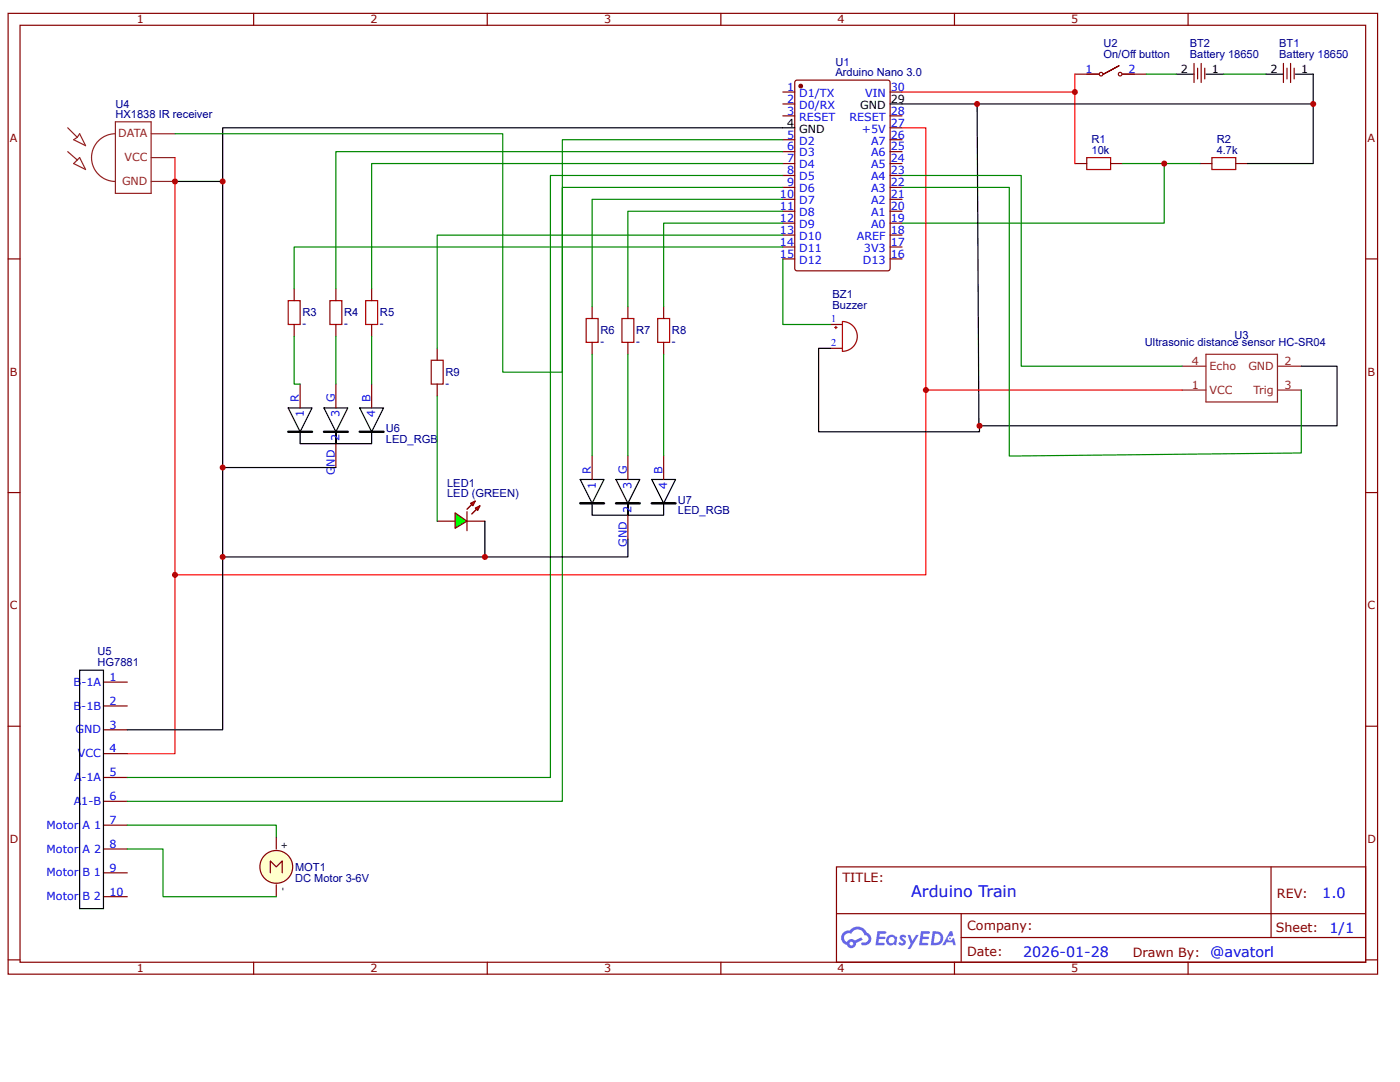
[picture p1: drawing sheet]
<svg xmlns="http://www.w3.org/2000/svg" width="279mm" height="216mm" viewBox="0 0 279 216" stroke-linecap="round" stroke-linejoin="round" font-family="sans-serif">
<g fill="none" stroke="#800" stroke-width=".24">
<path d="M1.6 2.7h273.3v191.7h-273.3zM4 5h268.5v187h-268.5zM50.6 2.7v2.3M97.2 2.7v2.3M143.9 2.7v2.3M190.5 2.7v2.3M237.1 2.7v2.3M1.6 51.7h2.4M272.5 51.7h2.4M1.6 98.3h2.4M272.5 98.3h2.4M1.6 144.9h2.4"/>
<path d="M272.5 144.9h2.4M166.9 173h105.6v19h-105.6zM253.7 173v14.1M1.6 191.5h2.4M50.6 192v2.4M97.2 192v2.4M143.9 192v2.4M167 182.3h105.5M190.5 192v2.4M191.8 187.1h80.7M191.8 182.3v9.5M237.1 192v2.4"/>
<path d="M272.5 191.5h2.4"/>
</g>
<g fill="#58f">
<path d="M179.7 186.7l.5-.2 .4 .1 .3 .2-.3 .4a.31 .31 0 0 0-.2-.2 .31 .31 0 0 0-.4 .1l.1 .1a.8 .8 0 0 1 .6 .6 .8 .8 0 0 1-.2 .8l-.7 .1-.5-.4 .3-.4 .5 .3 .2-.2a1.11 1.11 0 0 1-.7-1.2z"/>
<path d="M181.1 186.5h.5l.5 1.3 .7-1.3h.6l-1.7 2.9h-.6l.6-1.1z"/>
<path d="M175.1 185.8l1.7 .1 .1 .2-.2 .2h-1.1l-.1 .6h1l.2 .2-.2 .3h-1.1l-.1 .7h1l.2 .1v.3l-1.8 .1z"/>
<path d="M183.8 185.8l1.7 .1 .1 .2-.2 .2h-1.1l-.1 .6h1l.2 .2-.2 .3h-1.1l-.1 .7h1l.2 .1v.3l-1.8 .1z"/>
<path d="M189.6 185.8h.4l.3 .9-.4 .2a.46 .46 0 0 0-.7 .2 .46 .46 0 0 0 .3 .6 .46 .46 0 0 0 .6-.4l.3-.2 .4 1.5h-.6l-.1-.6h-1.2l-.3 .6h-.6z"/>
<path d="M186.1 185.8l-.4 2.8h.9a1.42 1.42 0 0 0 1.7-1.4 1.42 1.42 0 0 0-1.7-1.4zM186.6 186.3a.96 .96 0 0 1 1.1 1.1 .96 .96 0 0 1-1.3 .7z"/>
<path d="M177.2 186.8a1.04 1.04 0 0 0-.2 1.4 1.04 1.04 0 0 0 1.4 .3l.5 .1 .2-1.5-.4-.2a.94 .94 0 0 0-1.5-.1zM177.3 187.6a.62 .62 0 0 1 1.2 0 .62 .62 0 0 1-1.2 0z"/>
<path d="M168.3 186.1a1.48 1.48 0 0 0 .7 2.5 .95 .95 0 0 0 1.1 .6 .95 .95 0 0 0 .7-1l1.4-.7-.3-.5-1.3 .7a.96 .96 0 0 0-1.6 .3 .93 .93 0 0 1-.4-1.3 .93 .93 0 0 1 1.3-.4 1.4 1.4 0 0 1 1.4-.8 1.4 1.4 0 0 1 1.3 1.1 .77 .77 0 0 1 .7 1 .77 .77 0 0 1-1.2 .4l-.2 .2v.3a1.31 1.31 0 0 0 1.8-.6 1.31 1.31 0 0 0-.7-1.8 2.06 2.06 0 0 0-3.5-.5l-.7 .1zM169.5 188.3a.4 .4 0 0 1 .8 0 .4 .4 0 0 1-.8 0z"/>
<circle cx="189.6" cy="187.2" r=".18"/>
</g>
<path d="M158.7 16.1l.4-.1h18.1l.4 .3v37.3l-.3 .4h-18.2l-.5-.2v-37.3z" fill="none" stroke="#800" stroke-width=".24"/>
<circle cx="159.8" cy="17.2" r=".36" fill="#800"/>
<g fill="none" stroke="#800" stroke-width=".24">
<path d="M156.2 18.4h2.4M177.6 18.4h2.4M214.5 14.8h4.8M223.3 13.1l-3.1 1.7 3.1-1.7M224 14.8h4.8M238.3 12.7v3.8M239 13.6v2.1M239.7 12.7v3.8M240.4 13.6v2.1M256.1 12.7v3.8M256.8 13.6v2.1M257.6 12.7v3.8"/>
<path d="M258.3 13.6v2.1M156.2 20.7h2.4M156.2 23.1h2.4M156.2 27.9h2.4M156.2 30.3h2.4M156.2 32.6h2.4M156.2 35h2.4M156.2 37.4h2.4M156.2 39.8h2.4M177.6 23.1h2.4M177.6 27.9h2.4M177.6 30.3h2.4"/>
<path d="M177.6 32.6h2.4M177.6 35h2.4M177.6 37.4h2.4M177.6 39.8h2.4M177.6 25.5h2.4M214.5 32.6h2.4M221.6 32.6h2.4M239.5 32.6h2.4M246.6 32.6h2.4M156.2 42.2h2.4M156.2 44.5h2.4M156.2 46.9h2.4"/>
<path d="M156.2 49.3h2.4M156.2 51.7h2.4M177.6 42.2h2.4M177.6 44.5h2.4M177.6 46.9h2.4M177.6 49.3h2.4M177.6 51.7h2.4M20.6 136.1h4.8M20.6 140.9h4.8M20.6 145.6h4.8M20.6 150.4h4.8M20.6 155.1h4.8"/>
<path d="M20.6 159.9h4.8M20.6 164.7h4.8M20.6 169.4h4.8M20.6 174.2h4.8M20.6 178.9h4.8M55.1 167v2.4M55.1 176.5v2.4"/>
<circle cx="159.8" cy="17.2" r=".36"/>
<circle cx="219.7" cy="14.8" r=".36"/>
<circle cx="223.5" cy="14.8" r=".36"/>
</g>
<path d="M234.7 14.8h3.6M240.7 14.8h3.5M252.6 14.8h3.5M258.5 14.8h3.6v5.9h-84.5M158.6 25.5h-114.2v10.7h-9.5M195 20.7l.4 64.3h71.4v-11.9h-7.1M262.1 20.7v11.9h-13.1M15.9 133.7h4.7v47.6h-4.7z" fill="none" stroke="#000" stroke-width=".24"/>
<path d="M228.8 14.8h5.9M244.2 14.8h8.4M34.9 26.7h65.4v47.6h11.9v-46.4h44M156.2 35h-46.4v120.1h-84.4M156.2 37.4h-44v122.5h-86.8M224 32.6h15.5M232.3 32.6v11.9h-52.3" fill="none" stroke="#080" stroke-width=".24"/>
<path d="M214.5 14.8v3.6h-34.5M214.5 18.4v14.2M34.9 31.4v83.3h149.9v-36.9" fill="none" stroke="#f00" stroke-width=".24"/>
<path d="M216.9 31.4h4.7v2.4h-4.7zM241.9 31.4h4.7v2.4h-4.7z" fill="none" stroke="#a00000" stroke-width=".24"/>
<g fill="none" stroke="#8d2323" stroke-width=".24">
<path d="M13.5 25.5l1.9 1.9M13.5 30.3l1.9 1.6M14.7 32.6l1.2-1.2 1.2 2.4zM15.9 26.7l1.2 2.4-2.4-1.2 .7-.5zM23 26.7a4.8 4.8 0 0 0-4.7 4.7 4.8 4.8 0 0 0 4.7 4.8M23 24.3h7.2v14.3h-7.2zM30.2 36.2h4.7M30.2 31.4h4.7M30.2 26.7h4.7M235.9 73.1h4.8M235.9 77.8h4.8M240.7 70.7h14.2v9.5h-14.2z"/>
<path d="M254.9 73.1h4.8M254.9 77.8h4.8"/>
</g>
<circle cx="55.1" cy="173" r="3.3" fill="#ffc"/>
<g fill="none" stroke="#800" stroke-width=".24">
<path d="M59.9 76.6v4.8M67 76.6v4.8M74.2 76.6v4.8M67 88.5v4.8M118.2 90.9v4.8M125.3 90.9v4.8M132.4 90.9v4.8M125.3 102.8v4.8M53.9 174.2v-2.4l1.2 1.2 1.2-1.2v2.4"/>
<circle cx="55.1" cy="173" r="3.3"/>
</g>
<path d="M25.4 164.7h29.7v2.3M25.4 169.4h7.1v9.5h22.6" fill="none" stroke="#080" stroke-width=".24"/>
<path d="M180 25.5h4.8v52.3h51.1M34.9 114.7v35.7h-9.5" fill="none" stroke="#f00" stroke-width=".24"/>
<path d="M44.4 36.2v109.4h-19M44.4 93.3h22.6M57.5 81.4h4.8l-2.4 4.8zM59.9 86.2v2.3h7.1v-2.3v2.3h7.2v-2.3h-2.4M64.7 81.4h4.7l-2.4 4.8zM71.8 81.4h4.7l-2.3 4.8zM115.8 95.7h4.8l-2.4 4.7zM122.9 95.7h4.8l-2.4 4.7zM130.1 95.7h4.7l-2.4 4.7zM118.2 100.4v2.4h7.1v-2.4v2.4h7.1v-2.4h-2.3M125.3 107.6v3.5h-80.9" fill="none" stroke="#000" stroke-width=".24"/>
<path d="M57.5 86.2h4.8M64.7 86.2h4.7M71.8 86.2h4.7M115.8 100.4h4.8M122.9 100.4h4.8M130.1 100.4h4.7" fill="none" stroke="#000" stroke-width=".48"/>
<path d="M90.8 102.3l2.4 1.7-2.4 1.4z" fill="#0f0"/>
<path d="M90.8 102.3l2.4 1.7-2.4 1.4zM93.2 102.1v3.8" fill="none" stroke="#800" stroke-width=".24"/>
<path d="M93.2 101.6l.9-.9z" fill="#800"/>
<path d="M94.1 100.7l-.9 .9" fill="none" stroke="#800" stroke-width=".24"/>
<path d="M94.1 102.6l1-1z" fill="#800"/>
<path d="M95.1 101.6l-1 1" fill="none" stroke="#800" stroke-width=".24"/>
<path d="M93.9 100.4l1-.4-.5 .9z" fill="#f00"/>
<path d="M93.9 100.4l1-.4-.5 .9z" fill="none" stroke="#800" stroke-width=".24"/>
<path d="M94.9 101.4l.9-.5-.5 1z" fill="#f00"/>
<g fill="none" stroke="#800" stroke-width=".24">
<path d="M58.7 57.6v2.4M67 57.6v2.4M74.2 57.6v2.4M58.7 64.7v2.4M67 64.7v2.4M74.2 64.7v2.4M87.3 69.5v2.4M87.3 76.6v2.4M118.2 61.2v2.4M118.2 68.3v2.4M125.3 61.2v2.4M125.3 68.3v2.4"/>
<path d="M132.4 61.2v2.4M132.4 68.3v2.4M165.7 64.7h2.4M165.7 69.5h2.4M87.3 104h3.5M93.2 104h3.6M94.9 101.4l.9-.5-.5 1z"/>
</g>
<path d="M165.7 69.5h-2.3v16.7h32.1v-1.2M96.8 104v7.1" fill="none" stroke="#000" stroke-width=".24"/>
<path d="M57.5 60h2.4v4.7h-2.4zM65.8 60h2.4v4.7h-2.4zM73 60h2.4v4.7h-2.4zM86.1 71.9h2.3v4.7h-2.3zM117 63.6h2.4v4.7h-2.4zM124.1 63.6h2.4v4.7h-2.4zM131.3 63.6h2.3v4.7h-2.3zM166.6 65.3h.5M166.8 65.1v.5M168.1 64.2a2.97 2.97 0 0 1 3 2.9 2.97 2.97 0 0 1-3 3z" fill="none" stroke="#a00000" stroke-width=".24"/>
<g fill="none" stroke="#080" stroke-width=".24">
<path d="M156.2 30.3h-89.2v27.3M156.2 32.6h-82v25M156.2 39.8h-38v21.4M180 35h23.8v38.1h32.1M180 37.4h21.4v53.6l58.3-.6v-12.6M156.2 51.7v13h9.5M156.2 49.3h-97.5v8.3M156.2 42.2h-30.9v19M156.2 44.5h-23.8v16.7M156.2 46.9h-68.9v22.6M58.7 67.1v9.5h1.2M67 67.1v9.5"/>
<path d="M74.2 67.1v9.5M87.3 79v25M118.2 70.7v20.2M125.3 70.7v20.2M132.4 70.7v20.2"/>
</g>
<g fill="#c00">
<circle cx="34.9" cy="36.2" r=".59"/>
<circle cx="34.9" cy="114.7" r=".59"/>
<circle cx="44.4" cy="36.2" r=".59"/>
<circle cx="262.1" cy="20.7" r=".59"/>
<circle cx="214.5" cy="18.4" r=".59"/>
<circle cx="232.3" cy="32.6" r=".59"/>
<circle cx="195" cy="20.7" r=".59"/>
<circle cx="44.4" cy="93.3" r=".59"/>
<circle cx="44.4" cy="111.1" r=".59"/>
<circle cx="184.8" cy="77.8" r=".59"/>
<circle cx="96.8" cy="111.1" r=".59"/>
<circle cx="195.5" cy="85" r=".59"/>
</g>
<text font-size="3.2" fill="#00f" x="181.8" y="179.1">Arduino Train</text>
<g font-size="2.9" fill="#00f">
<text x="263.9" y="179.2">1.0</text>
<text x="204.2" y="190.9">2026-01-28</text>
<text x="241.5" y="190.9">@avatorl</text>
<text x="265.3" y="186.2">1/1</text>
</g>
<g font-size="2.5" fill="#800">
<text x="168.1" y="176.1">TITLE:</text>
<text x="254.9" y="179.2">REV:</text>
<text x="193" y="185.6">Company:</text>
<text x="193" y="190.8">Date:</text>
<text x="226.1" y="190.9">Drawn By:</text>
<text x="254.6" y="186.1">Sheet:</text>
</g>
<g font-size="2.2" fill="#800">
<text x="27.3" y="4.7">1</text>
<text x="73.9" y="4.7">2</text>
<text x="120.6" y="4.7">3</text>
<text x="167.2" y="4.7">4</text>
<text x="213.8" y="4.7">5</text>
<text x="2" y="28.4">A</text>
<text x="272.9" y="28.4">A</text>
<text x="2" y="75">B</text>
<text x="272.9" y="75">B</text>
<text x="2" y="121.6">C</text>
<text x="272.9" y="121.6">C</text>
<text x="2" y="168.2">D</text>
<text x="272.9" y="168.2">D</text>
<text x="27.3" y="194">1</text>
<text x="73.9" y="194">2</text>
<text x="120.6" y="194">3</text>
<text x="167.2" y="194">4</text>
<text x="213.8" y="194">5</text>
</g>
<g font-size="2.2" fill="#000080">
<text x="220.2" y="11.6">On/Off button</text>
<text x="220.2" y="9.4">U2</text>
<text x="237.4" y="11.6">Battery 18650</text>
<text x="237.4" y="9.4">BT2</text>
<text x="255.3" y="11.6">Battery 18650</text>
<text x="255.3" y="9.4">BT1</text>
<text x="166.7" y="15.3">Arduino Nano 3.0</text>
<text x="166.7" y="13.1">U1</text>
<text x="23" y="23.6">HX1838 IR receiver</text>
<text x="23" y="21.5">U4</text>
<text x="217.8" y="28.6">R1</text>
<text x="242.8" y="28.6">R2</text>
<text x="217.8" y="30.7">10k</text>
<text x="242.8" y="30.7">4.7k</text>
<text x="166.1" y="59.5">BZ1</text>
<text x="60.4" y="65.3">-</text>
<text x="60.4" y="63.1">R3</text>
<text x="68.7" y="65.3">-</text>
<text x="68.7" y="63.1">R4</text>
<text x="75.8" y="65.3">-</text>
<text x="75.8" y="63.1">R5</text>
<text x="166.1" y="61.7">Buzzer</text>
<text x="119.8" y="68.9">-</text>
<text x="119.8" y="66.7">R6</text>
<text x="127" y="68.9">-</text>
<text x="127" y="66.7">R7</text>
<text x="134.1" y="68.9">-</text>
<text x="134.1" y="66.7">R8</text>
<text x="228.5" y="69.1">Ultrasonic distance sensor HC-SR04</text>
<text x="246.4" y="67.7">U3</text>
<text x="88.9" y="77.2">-</text>
<text x="88.9" y="75">R9</text>
<text x="77" y="88.3">LED_RGB</text>
<text x="77" y="86.2">U6</text>
<text x="89.2" y="99.2">LED (GREEN)</text>
<text x="89.2" y="97.1">LED1</text>
<text x="135.3" y="100.5">U7</text>
<text x="135.3" y="102.6">LED_RGB</text>
<text x="19.5" y="130.8">U5</text>
<text x="19.5" y="132.9">HG7881</text>
<text x="58.9" y="173.7">MOT1</text>
<text x="58.9" y="175.9">DC Motor 3-6V</text>
</g>
<g font-size="2.2" fill="#00f">
<text x="216.7" y="14.6">1</text>
<text x="225.2" y="14.6">2</text>
<text x="157.1" y="18.1">1</text>
<text x="157.1" y="20.5">2</text>
<text x="157.1" y="22.9">3</text>
<text x="159.5" y="19.3">D1/TX</text>
<text x="159.5" y="21.7">D0/RX</text>
<text x="172.6" y="19.3">VIN</text>
<text x="177.8" y="22.9">28</text>
<text x="177.8" y="18.1">30</text>
<text x="157.1" y="27.6">5</text>
<text x="159.5" y="24.1">RESET</text>
<text x="159.5" y="28.8">D2</text>
<text x="169.5" y="24.1">RESET</text>
<text x="172" y="26.5">+5V</text>
<text x="173.8" y="28.8">A7</text>
<text x="177.8" y="27.6">26</text>
<text x="177.8" y="25.3">27</text>
<text x="157.1" y="30">6</text>
<text x="157.1" y="32.4">7</text>
<text x="157.1" y="34.8">8</text>
<text x="159.5" y="31.2">D3</text>
<text x="159.5" y="33.6">D4</text>
<text x="159.5" y="36">D5</text>
<text x="173.8" y="36">A4</text>
<text x="173.8" y="33.6">A5</text>
<text x="173.8" y="31.2">A6</text>
<text x="177.8" y="34.8">23</text>
<text x="177.8" y="32.4">24</text>
<text x="177.8" y="30">25</text>
<text x="155.7" y="39.5">10</text>
<text x="155.7" y="41.9">11</text>
<text x="157.1" y="37.2">9</text>
<text x="159.5" y="38.3">D6</text>
<text x="159.5" y="40.7">D7</text>
<text x="173.8" y="40.7">A2</text>
<text x="173.8" y="38.3">A3</text>
<text x="177.8" y="41.9">20</text>
<text x="177.8" y="39.5">21</text>
<text x="177.8" y="37.2">22</text>
<text x="155.7" y="44.3">12</text>
<text x="155.7" y="46.7">13</text>
<text x="159.5" y="43.1">D8</text>
<text x="159.5" y="45.5">D9</text>
<text x="159.5" y="47.9">D10</text>
<text x="171" y="47.9">AREF</text>
<text x="173.8" y="45.5">A0</text>
<text x="173.8" y="43.1">A1</text>
<text x="177.8" y="46.7">18</text>
<text x="177.8" y="44.3">19</text>
<text x="155.7" y="49.1">14</text>
<text x="155.7" y="51.4">15</text>
<text x="159.5" y="50.2">D11</text>
<text x="159.5" y="52.6">D12</text>
<text x="172.2" y="52.6">D13</text>
<text x="172.4" y="50.2">3V3</text>
<text x="177.8" y="51.4">16</text>
<text x="177.8" y="49.1">17</text>
<text x="59.7" y="80.2" transform="rotate(-90 59.7 80.2)">R</text>
<text x="60.6" y="83.3" transform="rotate(-90 60.6 83.3)">1</text>
<text x="66.8" y="80.2" transform="rotate(-90 66.8 80.2)">G</text>
<text x="67.7" y="83.3" transform="rotate(-90 67.7 83.3)">3</text>
<text x="73.9" y="80.2" transform="rotate(-90 73.9 80.2)">B</text>
<text x="74.9" y="83.3" transform="rotate(-90 74.9 83.3)">4</text>
<text x="67.7" y="88.1" transform="rotate(-90 67.7 88.1)">2</text>
<text x="66.8" y="94.8" transform="rotate(-90 66.8 94.8)">G</text>
<text x="66.8" y="93.1" transform="rotate(-90 66.8 93.1)">ND</text>
<text x="117.9" y="94.5" transform="rotate(-90 117.9 94.5)">R</text>
<text x="125.1" y="94.5" transform="rotate(-90 125.1 94.5)">G</text>
<text x="132.2" y="94.5" transform="rotate(-90 132.2 94.5)">B</text>
<text x="118.9" y="97.6" transform="rotate(-90 118.9 97.6)">1</text>
<text x="126" y="97.6" transform="rotate(-90 126 97.6)">3</text>
<text x="133.2" y="97.6" transform="rotate(-90 133.2 97.6)">4</text>
<text x="126" y="102.3" transform="rotate(-90 126 102.3)">2</text>
<text x="125.1" y="109.1" transform="rotate(-90 125.1 109.1)">GND</text>
<text x="14.7" y="136.8">B</text>
<text x="16.2" y="136.8">-1A</text>
<text x="21.8" y="135.9">1</text>
<text x="14.7" y="141.6">B</text>
<text x="16.2" y="141.6">-1B</text>
<text x="21.8" y="140.6">2</text>
<text x="15.1" y="146.3">GND</text>
<text x="21.8" y="145.4">3</text>
<text x="14.8" y="155.9">A</text>
<text x="15.6" y="151.1">VCC</text>
<text x="16.2" y="155.9">-1A</text>
<text x="21.8" y="150.1">4</text>
<text x="21.8" y="154.9">5</text>
<text x="14.7" y="160.6">A</text>
<text x="16.2" y="160.6">1-B</text>
<text x="21.8" y="159.7">6</text>
<text x="9.3" y="165.4">Motor</text>
<text x="16.5" y="165.4">A 1</text>
<text x="21.8" y="164.4">7</text>
<text x="9.3" y="170.1">Motor</text>
<text x="16.5" y="170.1">A 2</text>
<text x="21.8" y="169.2">8</text>
<text x="21.8" y="173.9">9</text>
<text x="9.3" y="174.9">Motor</text>
<text x="9.3" y="179.6">Motor</text>
<text x="16.5" y="174.9">B 1</text>
<text x="16.5" y="179.6">B 2</text>
<text x="21.8" y="178.7">10</text>
</g>
<g font-size="2.2">
<text x="235.7" y="14.6">2</text>
<text x="241.9" y="14.6">1</text>
<text x="253.5" y="14.6">2</text>
<text x="259.7" y="14.6">1</text>
<text x="171.7" y="21.7">GND</text>
<text x="177.8" y="20.5">29</text>
<text x="157.1" y="25.3">4</text>
<text x="159.5" y="26.5">GND</text>
</g>
<g font-size="2.2" fill="#8d2323">
<text x="23.6" y="27.4">DATA</text>
<text x="24.8" y="32.2">VCC</text>
<text x="24.4" y="36.9">GND</text>
<text x="237.8" y="72.8">4</text>
<text x="237.8" y="77.6">1</text>
<text x="241.4" y="73.8">Echo</text>
<text x="249.1" y="73.8">GND</text>
<text x="256.4" y="72.8">2</text>
<text x="256.4" y="77.6">3</text>
<text x="241.4" y="78.5">VCC</text>
<text x="250.1" y="78.5">Trig</text>
</g>
<g font-size="2.1" fill="#00f">
<text x="165.9" y="64.3">1</text>
<text x="165.9" y="69">2</text>
</g>
<g font-size="1.7">
<text x="57.3" y="169.3" transform="rotate(-90 57.3 169.3)">+</text>
<text x="57" y="177.8" transform="rotate(-90 57 177.8)">-</text>
</g>
</svg>
